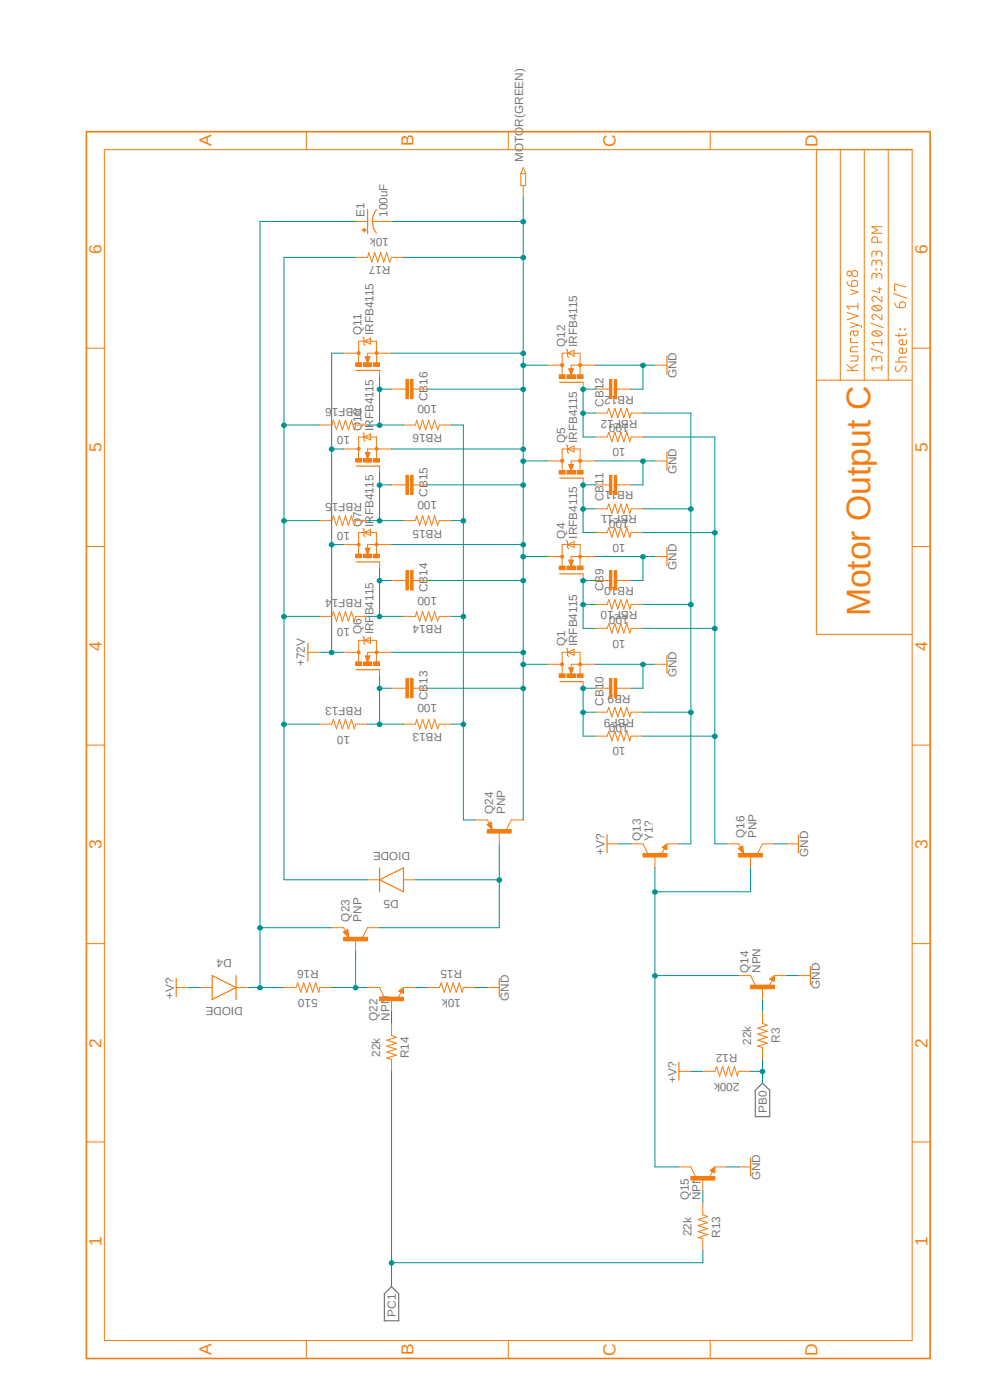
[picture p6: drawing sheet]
<svg xmlns="http://www.w3.org/2000/svg" width="210mm" height="297mm" viewBox="0 0 210 297" stroke-linecap="round" stroke-linejoin="round" font-family="sans-serif">
<path d="M18 13.5l179.9 275.3M197.9 13.5l-179.9 275.3" fill="none" stroke="#fff" stroke-width=".21"/>
<path d="M161.8 229.8l1.5 1.5v5.6h-3.1v-5.6zM81.5 274.5l1.6-1.5 1.5 1.5v5.7h-3.1z" fill="none" stroke="#757575" stroke-width=".25"/>
<path d="M118.7 144.6h5" fill="none" stroke="#f57c10" stroke-width=".25"/>
<path d="M120.1 137.5l.3 .3v1.2l.2 .3M120.4 138.4l1.4-.6v1.2zM118.6 140.9h.7M119.3 143v-4.6h3.8v4.6M120.6 141.7h1.1l-.5 1.3zM123.7 144.6v1.4M123.7 140.9h-2.5v.9" fill="none" stroke="#f57c10" stroke-width=".21"/>
<path d="M120.9 141.8l.3 .9 .2-.9h-.2v.3" fill="none" stroke="#f57c10" stroke-width=".34"/>
<path d="M122.8 140.7l.3-.1 .2 .1 .1 .2-.1 .3h-.5z" fill-rule="evenodd" fill="#f57c10"/>
<path d="M122.8 140.7l.3-.1 .2 .1 .1 .2-.1 .3h-.5z" fill="none" stroke="#f57c10" stroke-width=".21"/>
<path d="M119 140.7l.3-.1 .2 .1 .1 .2-.1 .3h-.5z" fill-rule="evenodd" fill="#f57c10"/>
<path d="M119 140.7l.3-.1 .2 .1 .1 .2-.1 .3h-.5z" fill="none" stroke="#f57c10" stroke-width=".21"/>
<path d="M122.4 143h1.3v.7h-1.3z" fill-rule="evenodd" fill="#f57c10"/>
<path d="M122.4 143h1.3v.7h-1.3z" fill="none" stroke="#f57c10" stroke-width=".21"/>
<path d="M118.6 143h1.3v.7h-1.3z" fill-rule="evenodd" fill="#f57c10"/>
<path d="M118.6 143h1.3v.7h-1.3z" fill="none" stroke="#f57c10" stroke-width=".21"/>
<path d="M120.3 143h1.7v.7h-1.7z" fill-rule="evenodd" fill="#f57c10"/>
<path d="M118.6 118.1h.7M120.1 114.6l.3 .3v1.3l.2 .2M120.4 115.5l1.4-.6v1.3zM120.6 118.8h1.1l-.5 1.3zM123.7 118.1h-2.5v.9M119.3 120.1v-4.6h3.8v4.6M123.7 121.8v1.3M116.1 140.9h2.5M120.3 143h1.7v.7h-1.7zM123.7 140.9h2.5M138.9 140.9h2.6" fill="none" stroke="#f57c10" stroke-width=".21"/>
<path d="M118.7 121.8h5M141.5 139v3.8" fill="none" stroke="#f57c10" stroke-width=".25"/>
<path d="M120.9 119l.3 .8 .2-.8h-.2v.2" fill="none" stroke="#f57c10" stroke-width=".34"/>
<path d="M122.8 117.9h.5l.1 .2-.1 .2h-.5z" fill-rule="evenodd" fill="#f57c10"/>
<path d="M122.8 117.9h.5l.1 .2-.1 .2h-.5z" fill="none" stroke="#f57c10" stroke-width=".21"/>
<path d="M119 117.9h.5l.1 .2-.1 .2h-.5z" fill-rule="evenodd" fill="#f57c10"/>
<path d="M119 117.9h.5l.1 .2-.1 .2h-.5z" fill="none" stroke="#f57c10" stroke-width=".21"/>
<path d="M122.4 120.1h1.3v.8h-1.3z" fill-rule="evenodd" fill="#f57c10"/>
<path d="M122.4 120.1h1.3v.8h-1.3z" fill="none" stroke="#f57c10" stroke-width=".21"/>
<path d="M118.6 120.1h1.3v.8h-1.3z" fill-rule="evenodd" fill="#f57c10"/>
<path d="M118.6 120.1h1.3v.8h-1.3z" fill="none" stroke="#f57c10" stroke-width=".21"/>
<path d="M120.3 120.1h1.7v.8h-1.7z" fill-rule="evenodd" fill="#f57c10"/>
<path d="M118.6 97.8h.7M119.3 99.8v-4.6h3.8v4.6M120.1 94.4l.3 .2v1.3l.2 .2M120.4 95.2l1.4-.6v1.3zM120.6 98.6h1.1l-.5 1.2zM123.7 97.8h-2.5v.9M116.1 118.1h2.5M123.7 118.1h2.5M123.7 101.4v1.5M120.3 120.1h1.7v.8h-1.7z" fill="none" stroke="#f57c10" stroke-width=".21"/>
<path d="M118.7 101.4h5" fill="none" stroke="#f57c10" stroke-width=".25"/>
<path d="M120.9 98.7l.3 .9 .2-.9h-.2v.2" fill="none" stroke="#f57c10" stroke-width=".34"/>
<path d="M122.8 97.5h.5l.1 .3-.1 .2h-.5z" fill-rule="evenodd" fill="#f57c10"/>
<path d="M122.8 97.5h.5l.1 .3-.1 .2h-.5z" fill="none" stroke="#f57c10" stroke-width=".21"/>
<path d="M119 97.5h.5l.1 .3-.1 .2h-.5z" fill-rule="evenodd" fill="#f57c10"/>
<path d="M119 97.5h.5l.1 .3-.1 .2h-.5z" fill="none" stroke="#f57c10" stroke-width=".21"/>
<path d="M122.4 99.8h1.3v.8h-1.3z" fill-rule="evenodd" fill="#f57c10"/>
<path d="M122.4 99.8h1.3v.8h-1.3z" fill="none" stroke="#f57c10" stroke-width=".21"/>
<path d="M118.6 99.8h1.3v.8h-1.3z" fill-rule="evenodd" fill="#f57c10"/>
<path d="M118.6 99.8h1.3v.8h-1.3z" fill="none" stroke="#f57c10" stroke-width=".21"/>
<path d="M120.3 99.8h1.7v.8h-1.7z" fill-rule="evenodd" fill="#f57c10"/>
<path d="M116.1 97.8h2.5M120.3 99.8h1.7v.8h-1.7zM123.7 97.8h2.5M75.4 138.4h.7M77 135l.2 .2v1.3l.3 .2M77.2 135.8l1.4-.6v1.3zM77.5 139.1h1l-.5 1.3zM80.5 138.4h-2.5v.9M76.1 140.4v-4.6h3.8v4.6M80.5 142.1v1.4" fill="none" stroke="#f57c10" stroke-width=".21"/>
<path d="M75.6 142.1h4.9" fill="none" stroke="#f57c10" stroke-width=".25"/>
<path d="M77.7 139.3l.3 .9 .2-.9h-.2v.2" fill="none" stroke="#f57c10" stroke-width=".34"/>
<path d="M79.7 138.2l.2-.2 .2 .2v.4h-.4z" fill-rule="evenodd" fill="#f57c10"/>
<path d="M79.7 138.2l.2-.2 .2 .2v.4h-.4z" fill="none" stroke="#f57c10" stroke-width=".21"/>
<path d="M75.9 138.2l.2-.2 .2 .2v.4h-.4z" fill-rule="evenodd" fill="#f57c10"/>
<path d="M75.9 138.2l.2-.2 .2 .2v.4h-.4z" fill="none" stroke="#f57c10" stroke-width=".21"/>
<path d="M79.2 140.4h1.3v.8h-1.3z" fill-rule="evenodd" fill="#f57c10"/>
<path d="M79.2 140.4h1.3v.8h-1.3z" fill="none" stroke="#f57c10" stroke-width=".21"/>
<path d="M75.4 140.4h1.3v.8h-1.3z" fill-rule="evenodd" fill="#f57c10"/>
<path d="M75.4 140.4h1.3v.8h-1.3z" fill="none" stroke="#f57c10" stroke-width=".21"/>
<path d="M77.1 140.4h1.8v.8h-1.8z" fill-rule="evenodd" fill="#f57c10"/>
<path d="M75.4 115.5h.7M76.1 117.6v-4.6h3.8v4.6M77 112.1l.2 .3v1.2l.3 .3M77.2 113l1.4-.6v1.2zM77.5 116.3h1l-.5 1.3zM80.5 119.2v1.4M80.5 115.5h-2.5v.9M72.9 138.4h2.5M80.5 138.4h2.6M77.1 140.4h1.8v.8h-1.8z" fill="none" stroke="#f57c10" stroke-width=".21"/>
<path d="M75.6 119.2h4.9" fill="none" stroke="#f57c10" stroke-width=".25"/>
<path d="M77.7 116.4l.3 .9 .2-.9h-.2v.3" fill="none" stroke="#f57c10" stroke-width=".34"/>
<path d="M79.7 115.3h.4v.5h-.4z" fill-rule="evenodd" fill="#f57c10"/>
<path d="M79.7 115.3h.4v.5h-.4z" fill="none" stroke="#f57c10" stroke-width=".21"/>
<path d="M75.9 115.3h.4v.5h-.4z" fill-rule="evenodd" fill="#f57c10"/>
<path d="M75.9 115.3h.4v.5h-.4z" fill="none" stroke="#f57c10" stroke-width=".21"/>
<path d="M79.2 117.6h1.3v.7h-1.3z" fill-rule="evenodd" fill="#f57c10"/>
<path d="M79.2 117.6h1.3v.7h-1.3z" fill="none" stroke="#f57c10" stroke-width=".21"/>
<path d="M75.4 117.6h1.3v.7h-1.3z" fill-rule="evenodd" fill="#f57c10"/>
<path d="M75.4 117.6h1.3v.7h-1.3z" fill="none" stroke="#f57c10" stroke-width=".21"/>
<path d="M77.1 117.6h1.8v.7h-1.8z" fill-rule="evenodd" fill="#f57c10"/>
<path d="M75.4 95.2h.7M76.1 97.2v-4.5h3.8v4.6M77 91.8l.2 .3v1.2l.3 .3M77.2 92.7l1.4-.6v1.2zM77.5 96h1l-.5 1.3zM80.5 98.9v1.4M80.5 95.2h-2.5v.9M72.9 115.5h2.5M77.1 117.6h1.8v.7h-1.8zM80.5 115.5h2.6" fill="none" stroke="#f57c10" stroke-width=".21"/>
<path d="M75.6 98.9h4.9" fill="none" stroke="#f57c10" stroke-width=".25"/>
<path d="M77.7 96.1l.3 .9 .2-.9h-.2v.3" fill="none" stroke="#f57c10" stroke-width=".34"/>
<path d="M79.7 95h.4v.5h-.4z" fill-rule="evenodd" fill="#f57c10"/>
<path d="M79.7 95h.4v.5h-.4z" fill="none" stroke="#f57c10" stroke-width=".21"/>
<path d="M75.9 95h.4v.5h-.4z" fill-rule="evenodd" fill="#f57c10"/>
<path d="M75.9 95h.4v.5h-.4z" fill="none" stroke="#f57c10" stroke-width=".21"/>
<path d="M79.2 97.3h1.3v.7h-1.3z" fill-rule="evenodd" fill="#f57c10"/>
<path d="M79.2 97.3h1.3v.7h-1.3z" fill="none" stroke="#f57c10" stroke-width=".21"/>
<path d="M75.4 97.3h1.3v.7h-1.3z" fill-rule="evenodd" fill="#f57c10"/>
<path d="M75.4 97.3h1.3v.7h-1.3z" fill="none" stroke="#f57c10" stroke-width=".21"/>
<path d="M77.1 97.3h1.8v.7h-1.8z" fill-rule="evenodd" fill="#f57c10"/>
<path d="M75.4 74.9h.7M76.1 76.9v-4.5h3.8v4.6M77 71.5l.2 .3v1.2l.3 .3M77.2 72.4l1.4-.6v1.2zM77.5 75.7h1l-.5 1.3zM80.5 78.6v1.4M80.5 74.9h-2.5v.9M72.9 95.2h2.5M77.1 97.3h1.8v.7h-1.8zM80.5 95.2h2.6M65.3 138.4h2.6" fill="none" stroke="#f57c10" stroke-width=".21"/>
<path d="M75.6 78.6h4.9M65.3 136.5v3.8" fill="none" stroke="#f57c10" stroke-width=".25"/>
<path d="M77.7 75.8l.3 .9 .2-.9h-.2v.3" fill="none" stroke="#f57c10" stroke-width=".34"/>
<path d="M79.7 74.7h.4v.4l-.2 .2-.2-.2z" fill-rule="evenodd" fill="#f57c10"/>
<path d="M79.7 74.7h.4v.4l-.2 .2-.2-.2z" fill="none" stroke="#f57c10" stroke-width=".21"/>
<path d="M75.9 74.7h.4v.4l-.2 .2-.2-.2z" fill-rule="evenodd" fill="#f57c10"/>
<path d="M75.9 74.7h.4v.4l-.2 .2-.2-.2z" fill="none" stroke="#f57c10" stroke-width=".21"/>
<path d="M79.2 77h1.3v.7h-1.3z" fill-rule="evenodd" fill="#f57c10"/>
<path d="M79.2 77h1.3v.7h-1.3z" fill="none" stroke="#f57c10" stroke-width=".21"/>
<path d="M75.4 77h1.3v.7h-1.3z" fill-rule="evenodd" fill="#f57c10"/>
<path d="M75.4 77h1.3v.7h-1.3z" fill="none" stroke="#f57c10" stroke-width=".21"/>
<path d="M77.1 77h1.8v.7h-1.8z" fill-rule="evenodd" fill="#f57c10"/>
<path d="M72.9 74.9h2.5M77.1 77h1.8v.7h-1.8zM80.5 74.9h2.6M118.6 77.5h.7M119.3 79.5v-4.6h3.8v4.6M120.1 74l.3 .3v1.3l.2 .2M120.4 74.9l1.4-.6v1.3zM120.6 78.2h1.1l-.5 1.3zM123.7 77.5h-2.5v.9M123.7 81.1v1.4" fill="none" stroke="#f57c10" stroke-width=".21"/>
<path d="M118.7 81.1h5" fill="none" stroke="#f57c10" stroke-width=".25"/>
<path d="M120.9 78.4l.3 .8 .2-.8h-.2v.2" fill="none" stroke="#f57c10" stroke-width=".34"/>
<path d="M122.8 77.2h.5l.1 .3-.1 .2-.2 .1-.3-.1z" fill-rule="evenodd" fill="#f57c10"/>
<path d="M122.8 77.2h.5l.1 .3-.1 .2-.2 .1-.3-.1z" fill="none" stroke="#f57c10" stroke-width=".21"/>
<path d="M119 77.2h.5l.1 .3-.1 .2-.2 .1-.3-.1z" fill-rule="evenodd" fill="#f57c10"/>
<path d="M119 77.2h.5l.1 .3-.1 .2-.2 .1-.3-.1z" fill="none" stroke="#f57c10" stroke-width=".21"/>
<path d="M122.4 79.5h1.3v.8h-1.3z" fill-rule="evenodd" fill="#f57c10"/>
<path d="M122.4 79.5h1.3v.8h-1.3z" fill="none" stroke="#f57c10" stroke-width=".21"/>
<path d="M118.6 79.5h1.3v.8h-1.3z" fill-rule="evenodd" fill="#f57c10"/>
<path d="M118.6 79.5h1.3v.8h-1.3z" fill="none" stroke="#f57c10" stroke-width=".21"/>
<path d="M120.3 79.5h1.7v.8h-1.7z" fill-rule="evenodd" fill="#f57c10"/>
<path d="M110.5 36.8v2.6h1v-2.6M110.5 36.8h1M110.5 36.8l.5-1.2 .5 1.2M111 39.4v2.5M116.1 77.5h2.5M120.3 79.5h1.7v.8h-1.7zM123.7 77.5h2.5M136.4 179l1 2.1M140.5 179.8l1-.8v1.3zM141 180l-.7 1.3" fill="none" stroke="#f57c10" stroke-width=".21"/>
<path d="M141 179.8l.2-.1v.3l-.5-.2 .7-.5v.7" fill="none" stroke="#f57c10" stroke-width=".25"/>
<path d="M136.4 181.1h5.1v.7h-5.1z" fill-rule="evenodd" fill="#f57c10"/>
<path d="M126.2 87.6h2.6l.4-1 .6 2 .6-2 .7 2 .6-2 .6 2 .7-2 .6 2 .3-1h2.5M126.2 107.9h2.6l.4-1 .6 2.1 .6-2.1 .7 2.1 .6-2.1 .6 2.1 .7-2.1 .6 2.1 .3-1.1h2.5M126.2 128.2h2.6l.4-1 .6 2 .6-2 .7 2 .6-2 .6 2 .7-2 .6 2 .3-1h2.5M126.2 151.1h2.6l.4-1 .6 2 .6-2 .7 2 .6-2 .6 2 .7-2 .6 2 .3-1h2.5M128.8 179h2.5M133.9 179h2.5M141.5 179h2.5M136.4 181.1h5.1v.7h-5.1zM138.9 181.6v2.5" fill="none" stroke="#f57c10" stroke-width=".21"/>
<path d="M128.8 177.1v3.8" fill="none" stroke="#f57c10" stroke-width=".25"/>
<path d="M129.3 121.1h.5v4.1h-.5z" fill-rule="evenodd" fill="#f57c10"/>
<path d="M129.3 121.1h.5v4.1h-.5z" fill="none" stroke="#f57c10" stroke-width=".21"/>
<path d="M130.3 121.1h.5v4.1h-.5z" fill-rule="evenodd" fill="#f57c10"/>
<path d="M126.2 123.1h3.1M130.3 121.1h.5v4.1h-.5zM130.8 123.1h3.1" fill="none" stroke="#f57c10" stroke-width=".21"/>
<path d="M129.3 144h.5v4h-.5z" fill-rule="evenodd" fill="#f57c10"/>
<path d="M129.3 144h.5v4h-.5z" fill="none" stroke="#f57c10" stroke-width=".21"/>
<path d="M130.3 144h.5v4h-.5z" fill-rule="evenodd" fill="#f57c10"/>
<path d="M126.2 146h3.1M130.3 144h.5v4h-.5zM130.8 146h3.1" fill="none" stroke="#f57c10" stroke-width=".21"/>
<path d="M129.3 100.8h.5v4.1h-.5z" fill-rule="evenodd" fill="#f57c10"/>
<path d="M129.3 100.8h.5v4.1h-.5z" fill="none" stroke="#f57c10" stroke-width=".21"/>
<path d="M130.3 100.8h.5v4.1h-.5z" fill-rule="evenodd" fill="#f57c10"/>
<path d="M126.2 102.9h3.1M130.3 100.8h.5v4.1h-.5zM130.8 102.9h3.1" fill="none" stroke="#f57c10" stroke-width=".21"/>
<path d="M129.3 80.5h.5v4.1h-.5z" fill-rule="evenodd" fill="#f57c10"/>
<path d="M129.3 80.5h.5v4.1h-.5z" fill="none" stroke="#f57c10" stroke-width=".21"/>
<path d="M130.3 80.5h.5v4.1h-.5z" fill-rule="evenodd" fill="#f57c10"/>
<path d="M138.9 77.5h2.6M126.2 82.5h3.1M130.3 80.5h.5v4.1h-.5zM130.8 82.5h3.1M138.9 97.8h2.6M138.9 118.1h2.6M159.2 207l1 2M163.3 207.7l1-.7v1.2zM163.8 207.9l-.6 1.3" fill="none" stroke="#f57c10" stroke-width=".21"/>
<path d="M141.5 75.6v3.8M141.5 95.9v3.8M141.5 116.2v3.8M163.8 207.7l.2-.1v.4l-.5-.3 .7-.5v.8" fill="none" stroke="#f57c10" stroke-width=".25"/>
<path d="M159.2 209h5.1v.8h-5.1z" fill-rule="evenodd" fill="#f57c10"/>
<path d="M156.7 207h2.5M159.2 209h5.1v.8h-5.1zM161.8 209.5v2.5M161.8 214.6v2.5l1 .4-2.1 .6 2.1 .7-2.1 .6 2.1 .6-2.1 .7 2.1 .6-2.1 .7 1.1 .2v2.5M164.3 207h2.5M169.4 207h2.5M144 227.3h2.6M149.1 227.3h2.5l.4-1 .7 2 .6-2 .6 2 .6-2 .7 2 .6-2 .6 2 .3-1h2.5M146.6 247.6l1 2M150.6 248.3l1-.7v1.2zM151.1 248.6l-.6 1.2" fill="none" stroke="#f57c10" stroke-width=".21"/>
<path d="M171.9 205.1v3.8M144 225.4v3.8M151.1 248.3l.3-.1v.4l-.5-.3 .6-.5v.8" fill="none" stroke="#f57c10" stroke-width=".25"/>
<path d="M146.6 249.6h5v.8h-5z" fill-rule="evenodd" fill="#f57c10"/>
<path d="M156.7 179l.4 .7M161.8 179l-1.1 2.1M156.6 180l1-.5 .2 1.6zM144 247.6h2.6M146.6 249.6h5v.8h-5zM149.1 250.1v2.5M151.6 247.6h2.6M156.7 247.6h2.5" fill="none" stroke="#f57c10" stroke-width=".21"/>
<path d="M157.4 179.7l-.6 .3 .8 .8-.2-1-.3 .2 .2 .4v-.4M159.2 245.7v3.8" fill="none" stroke="#f57c10" stroke-width=".25"/>
<path d="M156.7 181.1h5.1v.7h-5.1z" fill-rule="evenodd" fill="#f57c10"/>
<g fill="none" stroke="#f57c10" stroke-width=".21">
<path d="M126.2 92.7h2.6l.4-1 .6 2 .6-2 .7 2 .6-2 .6 2 .7-2 .6 2 .3-1h2.5M126.2 113h2.6l.4-1 .6 2 .6-2 .7 2 .6-2 .6 2 .7-2 .6 2 .3-1h2.5M126.2 133.3h2.6l.4-1 .6 2 .6-2 .7 2 .6-2 .6 2 .7-2 .6 2 .3-1h2.5M126.2 156.2h2.6l.4-1 .6 2 .6-2 .7 2 .6-2 .6 2 .7-2 .6 2 .3-1h2.5M154.2 179h2.5M161.8 179h2.5M166.8 179h2.6M156.7 181.1h5.1v.7h-5.1zM159.2 181.6v2.5M80.5 209.5l1 2M84.6 210.3l1-.8v1.3zM85.1 210.5l-.6 1.2"/>
<path d="M149.1 255.2v2.5l1 .4-2 .6 2 .7-2 .6 2 .6-2 .7 2 .6-2 .7 1 .2v2.5"/>
</g>
<path d="M169.4 177.1v3.8M85.1 210.3l.2-.2v.4l-.5-.2 .7-.5v.7" fill="none" stroke="#f57c10" stroke-width=".25"/>
<path d="M80.5 211.5h5.1v.8h-5.1z" fill-rule="evenodd" fill="#f57c10"/>
<g fill="none" stroke="#f57c10" stroke-width=".21">
<path d="M79 47h1.5M67.9 90.2h2.5l.3-1 .7 2 .6-2 .6 2 .7-2 .6 2 .6-2 .7 2 .2-1h2.6M85.6 90.2h2.5l.3-1 .6 2 .7-2 .6 2 .6-2 .7 2 .6-2 .6 2 .4-1h2.6M67.9 110.4h2.5l.3-1 .7 2.1 .6-2.1 .6 2.1 .7-2.1 .6 2.1 .6-2.1 .7 2.1 .2-1.1h2.6M85.6 110.4h2.5l.3-1 .6 2.1 .7-2.1 .6 2.1 .6-2.1 .7 2.1 .6-2.1 .6 2.1 .4-1.1h2.6M67.9 130.8h2.5l.3-1 .7 2 .6-2 .6 2 .7-2 .6 2 .6-2 .7 2 .2-1h2.6M85.6 130.8h2.5l.3-1 .6 2 .7-2 .6 2 .6-2 .7 2 .6-2 .6 2 .4-1h2.6M67.9 153.6h2.5l.3-1 .7 2 .6-2 .6 2 .7-2 .6 2 .6-2 .7 2 .2-1h2.6M85.6 153.6h2.5l.3-1 .6 2 .7-2 .6 2 .6-2 .7 2 .6-2 .6 2 .4-1h2.6M37.4 209.5h2.5M42.5 209.5h2.5M50.1 209.5h2.5"/>
<path d="M60.2 209.5h2.6l.4-1 .6 2 .6-2 .7 2 .6-2 .6 2 .7-2 .6 2 .3-1h2.5M78 209.5h2.5M80.5 211.5h5.1v.8h-5.1zM83.1 212v2.6M83.1 217.1v2.6l1 .3-2.1 .7 2.1 .6-2.1 .7 2.1 .6-2.1 .6 2.1 .7-2.1 .6 1.1 .2v2.6M85.6 209.5h2.5M90.7 209.5h2.5l.4-1 .6 2 .7-2 .6 2 .6-2 .7 2 .6-2 .6 2 .3-1h2.5M103.4 209.5h2.5"/>
</g>
<path d="M78 44.4v5.1M79.8 44.5a4 4 0 0 0 0 4.9M37.4 207.6v3.8M45 207l5.1 2.5-5.1 2.5zM50.1 207v5M105.9 207.6v3.8" fill="none" stroke="#f57c10" stroke-width=".25"/>
<path d="M77.2 48.4l.1 .8z" fill-rule="evenodd" fill="#f57c10"/>
<path d="M77.2 48.4l.1 .8z" fill="none" stroke="#f57c10" stroke-width=".21"/>
<path d="M76.8 48.8l.9 .1z" fill-rule="evenodd" fill="#f57c10"/>
<path d="M75.4 47h2.6M76.8 48.8l.9 .1zM80.5 47h2.6" fill="none" stroke="#f57c10" stroke-width=".21"/>
<path d="M87.1 144h.5v4h-.5z" fill-rule="evenodd" fill="#f57c10"/>
<path d="M87.1 144h.5v4h-.5z" fill="none" stroke="#f57c10" stroke-width=".21"/>
<path d="M86.1 144h.5v4h-.5z" fill-rule="evenodd" fill="#f57c10"/>
<path d="M83.1 146h3M86.1 144h.5v4h-.5zM87.6 146h3.1" fill="none" stroke="#f57c10" stroke-width=".21"/>
<path d="M87.1 121.1h.5v4.1h-.5z" fill-rule="evenodd" fill="#f57c10"/>
<path d="M87.1 121.1h.5v4.1h-.5z" fill="none" stroke="#f57c10" stroke-width=".21"/>
<path d="M86.1 121.1h.5v4.1h-.5z" fill-rule="evenodd" fill="#f57c10"/>
<path d="M83.1 123.1h3M86.1 121.1h.5v4.1h-.5zM87.6 123.1h3.1" fill="none" stroke="#f57c10" stroke-width=".21"/>
<path d="M87.1 100.8h.5v4.1h-.5z" fill-rule="evenodd" fill="#f57c10"/>
<path d="M87.1 100.8h.5v4.1h-.5z" fill="none" stroke="#f57c10" stroke-width=".21"/>
<path d="M86.1 100.8h.5v4.1h-.5z" fill-rule="evenodd" fill="#f57c10"/>
<path d="M83.1 102.9h3M86.1 100.8h.5v4.1h-.5zM87.6 102.9h3.1" fill="none" stroke="#f57c10" stroke-width=".21"/>
<path d="M87.1 80.5h.5v4.1h-.5z" fill-rule="evenodd" fill="#f57c10"/>
<path d="M87.1 80.5h.5v4.1h-.5z" fill="none" stroke="#f57c10" stroke-width=".21"/>
<path d="M86.1 80.5h.5v4.1h-.5z" fill-rule="evenodd" fill="#f57c10"/>
<path d="M83.1 82.5h3M86.1 80.5h.5v4.1h-.5zM87.6 82.5h3.1M72.9 197.7l.9-.5 .2 1.6zM72.9 196.8l.4 .7M78 186.6h2.5M78 196.8l-1 2M85.6 186.6h2.5" fill="none" stroke="#f57c10" stroke-width=".21"/>
<path d="M73.7 197.4l-.7 .4 .8 .8-.1-1-.4 .2 .2 .4v-.4M80.5 186.6l5.1-2.5v5.1zM80.5 184.1v5.1" fill="none" stroke="#f57c10" stroke-width=".25"/>
<path d="M72.9 198.8h5.1v.8h-5.1z" fill-rule="evenodd" fill="#f57c10"/>
<path d="M103.3 174.9l.9-.5 .2 1.6zM103.4 173.9l.4 .8M108.5 173.9l-1.1 2.1M70.4 196.8h2.5M72.9 198.8h5.1v.8h-5.1zM75.4 199.3v2.6M78 196.8h2.5" fill="none" stroke="#f57c10" stroke-width=".21"/>
<path d="M104.1 174.6l-.6 .4 .8 .7-.2-1-.3 .3 .2 .3v-.3" fill="none" stroke="#f57c10" stroke-width=".25"/>
<path d="M103.4 176h5.1v.7h-5.1z" fill-rule="evenodd" fill="#f57c10"/>
<g fill="none" stroke="#f57c10" stroke-width=".21">
<path d="M22.1 31.7h171.4v252.7h-171.4zM65 27.9v3.8M107.8 27.9v3.8M150.7 27.9v3.8M173.2 31.7v102.9h20.3M178.3 31.7v48.9M183.3 31.7v48.9M188.4 31.7v48.9M75.4 54.6h2.6l.2-1 .7 2 .6-2 .6 2 .7-2 .6 2 .6-2 .7 2 .4-1h2.5M179.7 59.7a1.01 1.01 0 0 0 1 1M180.8 59.6a.66 .66 0 0 1 1.1 .2 .66 .66 0 0 1-.6 .9h-.6v-.7zM185.8 57.1l.2 .1z"/>
<path d="M185.9 58.6a.59 .59 0 0 1 .6-.6 .59 .59 0 0 1 .6 .6v.6M185.9 55.8a.59 .59 0 0 1 .6-.6 .59 .59 0 0 1 .6 .6v.5M185.9 53.8a.59 .59 0 0 1 .6-.6 .59 .59 0 0 1 .6 .6v.6M185.9 58.9v-.4a.47 .47 0 0 0-.5-.5 .47 .47 0 0 0-.4 .5v.7M185.9 56.1v-.5a.47 .47 0 0 0-.5-.4 .47 .47 0 0 0-.4 .4v.7M185.9 54.2v-.5a.47 .47 0 0 0-.5-.4 .47 .47 0 0 0-.4 .4v.7M186.1 51.4v-.6a.59 .59 0 0 0-.6-.6 .59 .59 0 0 0-.5 .6v.6h2.1M186.8 57.1l.1 .1zM187.1 48.1h-2.1l1.1 .7-1.1 .7h2.1M18.3 73.9h3.8M179.7 78.6h2.3M179.7 77.3l1.4 1.3"/>
<path d="M179.7 66.3l2.3 .8-2.3 .8M180.4 75.5h1.6l-.1 .9-.1 .1-1.4 .1M180.4 68.4l2.4 .8v.3M180.4 61.5l1.6 .5-1.6 .5M180.7 71.9h-.3v.7h1.6M181.1 70.2v.6a.47 .47 0 0 0 .4 .5 .47 .47 0 0 0 .5-.5v-.6h-1.2l-.3 .2-.1 .8M182 73.6h-1.2l-.4 .4v.6h1.6M182 77.3l-1.4 .8M182 64.3v1.3M182 69l-1.6 .5M182 65h-2.3l.5 .6M184.7 74l2.6 .9"/>
<path d="M184.7 68.5l2.6 1M185.1 70.4a1.36 1.36 0 0 1 2 .3l-.1 .2a1.32 1.32 0 0 1-2-.2zM185.1 65.1a1.28 1.28 0 0 1 2 .3l-.1 .1a1.32 1.32 0 0 1-2-.1zM185.4 70.3l1.2 .9M185.4 64.9l1.2 .9M185.9 76.1a.59 .59 0 0 1 .6-.5 .59 .59 0 0 1 .6 .5v.6M185.9 76.5v-.5a.47 .47 0 0 0-.5-.4 .47 .47 0 0 0-.4 .4v.7M186.1 61.3h1M186.6 61v1.1l-1.6-.5M187.1 66.7v1.2l-1.2-1a.55 .55 0 0 0-.8 0 .55 .55 0 0 0 .1 .8l.2 .2M187.1 62.9v1.2l-1.2-1.1a.58 .58 0 0 0-.9 .2 .58 .58 0 0 0 .4 .9M187.1 78.1h-2.1l.4 .6"/>
<path d="M187.1 72.1v1.2M187.1 77.5v1.2M187.1 72.7h-2.1l.4 .6M189.5 62.3l2.9 1M189.8 64.3a1.09 1.09 0 0 0 1 1M189.9 76.8h2.4M190.1 77.7a.65 .65 0 0 0 .1 1.1h.3a1.75 1.75 0 0 0 1-1.2 .66 .66 0 0 1 .8 .4 .66 .66 0 0 1-.4 .9M190.7 70.7v.8M190.9 69.8l.2 .1zM191 64.1a.65 .65 0 0 1 1 .3 .65 .65 0 0 1-.5 .9h-.7v-.8zM191.9 69.8l.2 .1zM192.2 60.9l-2.4-.7v1.4h.3"/>
<path d="M192.3 75.8h-1.4l-.2 .4v.6M192.3 73.9v.6l-.2 .4a1.17 1.17 0 0 1-1.3-.2 .56 .56 0 0 1 .1-.6 .56 .56 0 0 1 .6-.2v1M192.3 72.1v.6l-.2 .4h-.9a.54 .54 0 0 1-.5-.7 .54 .54 0 0 1 .8-.3v1M192.3 70.7l-.2 .5h-2.2M193.5 73.9h3.8M173.2 80.6h20.3M18.3 116h3.8M193.5 116h3.8M18.3 158.1h3.8M193.5 158.1h3.8M100.8 173.9h2.6M103.4 176h5.1v.7h-5.1z"/>
<path d="M105.9 176.5v2.5M108.5 173.9h2.5M18.3 200.2h3.8M193.5 200.2h3.8M18.3 242.3h3.8M193.5 242.3h3.8M65 284.4v3.8M107.8 284.4v3.8M150.7 284.4v3.8"/>
<circle cx="180.2" cy="58" r=".51"/>
<circle cx="181.3" cy="58" r=".64"/>
</g>
<path d="M18.3 27.9h179v260.3h-179z" fill="none" stroke="#f57c10" stroke-width=".34"/>
<path d="M126.2 146h-2.5v5.1" fill="none" stroke="#009292" stroke-width=".21"/>
<circle cx="123.7" cy="146.1" r=".49" fill="#009292"/>
<g fill="none" stroke="#009292" stroke-width=".21">
<path d="M126.2 151.1h-2.5v5.1h2.5"/>
<circle cx="123.7" cy="146.1" r=".49"/>
</g>
<circle cx="123.7" cy="151.1" r=".49" fill="#009292"/>
<g fill="none" stroke="#009292" stroke-width=".21">
<path d="M126.2 123.1h-2.5v5.1h2.5"/>
<circle cx="123.7" cy="151.1" r=".49"/>
</g>
<circle cx="123.7" cy="123.2" r=".49" fill="#009292"/>
<g fill="none" stroke="#009292" stroke-width=".21">
<path d="M123.7 128.2v5.1h2.5"/>
<circle cx="123.7" cy="123.2" r=".49"/>
</g>
<circle cx="123.7" cy="128.3" r=".49" fill="#009292"/>
<g fill="none" stroke="#009292" stroke-width=".21">
<path d="M126.2 102.9h-2.5v5h2.5"/>
<circle cx="123.7" cy="128.3" r=".49"/>
</g>
<circle cx="123.7" cy="102.9" r=".49" fill="#009292"/>
<g fill="none" stroke="#009292" stroke-width=".21">
<path d="M123.7 107.9v5.1h2.5"/>
<circle cx="123.7" cy="102.9" r=".49"/>
</g>
<circle cx="123.7" cy="108" r=".49" fill="#009292"/>
<g fill="none" stroke="#009292" stroke-width=".21">
<path d="M126.2 82.5h-2.5v5.1h2.5"/>
<circle cx="123.7" cy="108" r=".49"/>
</g>
<circle cx="123.7" cy="82.6" r=".49" fill="#009292"/>
<g fill="none" stroke="#009292" stroke-width=".21">
<path d="M123.7 87.6v5.1h2.5"/>
<circle cx="123.7" cy="82.6" r=".49"/>
</g>
<circle cx="123.7" cy="87.7" r=".49" fill="#009292"/>
<g fill="none" stroke="#009292" stroke-width=".21">
<path d="M136.4 87.6h10.2v91.4h-2.6M136.4 107.9h10.2M136.4 128.2h10.2M136.4 151.1h10.2"/>
<circle cx="123.7" cy="87.7" r=".49"/>
</g>
<circle cx="146.6" cy="108" r=".49" fill="#009292"/>
<circle cx="146.6" cy="108" r=".49" fill="none" stroke="#009292" stroke-width=".21"/>
<circle cx="146.6" cy="128.3" r=".49" fill="#009292"/>
<circle cx="146.6" cy="128.3" r=".49" fill="none" stroke="#009292" stroke-width=".21"/>
<circle cx="146.6" cy="151.1" r=".49" fill="#009292"/>
<g fill="none" stroke="#009292" stroke-width=".21">
<path d="M136.4 92.7h15.2v86.3h2.6M136.4 113h15.2M136.4 133.3h15.2M136.4 156.2h15.2M161.8 212v2.6M149.1 252.6v2.6"/>
<circle cx="146.6" cy="151.1" r=".49"/>
</g>
<circle cx="151.7" cy="156.2" r=".49" fill="#009292"/>
<circle cx="151.7" cy="156.2" r=".49" fill="none" stroke="#009292" stroke-width=".21"/>
<circle cx="151.7" cy="133.4" r=".49" fill="#009292"/>
<circle cx="151.7" cy="133.4" r=".49" fill="none" stroke="#009292" stroke-width=".21"/>
<circle cx="151.7" cy="113" r=".49" fill="#009292"/>
<g fill="none" stroke="#009292" stroke-width=".21">
<path d="M75.4 47h-20.2v162.5M55.2 196.8h15.2M52.6 209.5h7.6M83.1 214.6v2.5M88.1 209.5h2.6"/>
<circle cx="151.7" cy="113" r=".49"/>
</g>
<circle cx="55.2" cy="196.9" r=".49" fill="#009292"/>
<circle cx="55.2" cy="196.9" r=".49" fill="none" stroke="#009292" stroke-width=".21"/>
<circle cx="55.2" cy="209.5" r=".49" fill="#009292"/>
<g fill="none" stroke="#009292" stroke-width=".21">
<path d="M70.4 209.5h7.6M75.4 201.9v7.6"/>
<circle cx="55.2" cy="209.5" r=".49"/>
</g>
<circle cx="75.5" cy="209.5" r=".49" fill="#009292"/>
<g fill="none" stroke="#009292" stroke-width=".21">
<path d="M78 130.8h7.6M80.5 120.6v10.2M80.5 123.1h2.6"/>
<circle cx="75.5" cy="209.5" r=".49"/>
</g>
<circle cx="80.5" cy="130.8" r=".49" fill="#009292"/>
<circle cx="80.5" cy="130.8" r=".49" fill="none" stroke="#009292" stroke-width=".21"/>
<circle cx="80.5" cy="123.2" r=".49" fill="#009292"/>
<g fill="none" stroke="#009292" stroke-width=".21">
<path d="M78 110.4h7.6M80.5 100.3v10.1M80.5 102.9h2.6"/>
<circle cx="80.5" cy="123.2" r=".49"/>
</g>
<circle cx="80.5" cy="102.9" r=".49" fill="#009292"/>
<circle cx="80.5" cy="102.9" r=".49" fill="none" stroke="#009292" stroke-width=".21"/>
<circle cx="80.5" cy="110.5" r=".49" fill="#009292"/>
<g fill="none" stroke="#009292" stroke-width=".21">
<path d="M78 90.2h7.6M80.5 80v10.2M80.5 82.5h2.6"/>
<circle cx="80.5" cy="110.5" r=".49"/>
</g>
<circle cx="80.5" cy="82.6" r=".49" fill="#009292"/>
<circle cx="80.5" cy="82.6" r=".49" fill="none" stroke="#009292" stroke-width=".21"/>
<circle cx="80.5" cy="90.2" r=".49" fill="#009292"/>
<g fill="none" stroke="#009292" stroke-width=".21">
<path d="M78 153.6h7.6M80.5 143.5v10.1M80.5 146h2.6"/>
<circle cx="80.5" cy="90.2" r=".49"/>
</g>
<circle cx="80.5" cy="146" r=".49" fill="#009292"/>
<circle cx="80.5" cy="146" r=".49" fill="none" stroke="#009292" stroke-width=".21"/>
<circle cx="80.5" cy="153.7" r=".49" fill="#009292"/>
<g fill="none" stroke="#009292" stroke-width=".21">
<path d="M67.9 90.2h-7.7v63.4h7.7M60.2 110.4h7.7M60.2 130.8h7.7"/>
<circle cx="80.5" cy="153.7" r=".49"/>
</g>
<circle cx="60.3" cy="110.5" r=".49" fill="#009292"/>
<circle cx="60.3" cy="110.5" r=".49" fill="none" stroke="#009292" stroke-width=".21"/>
<circle cx="60.3" cy="130.8" r=".49" fill="#009292"/>
<g fill="none" stroke="#009292" stroke-width=".21">
<path d="M60.2 153.6v33"/>
<circle cx="60.3" cy="130.8" r=".49"/>
</g>
<circle cx="60.3" cy="153.7" r=".49" fill="#009292"/>
<g fill="none" stroke="#009292" stroke-width=".21">
<path d="M75.4 54.6h-15.2v35.6M60.2 186.6h17.8"/>
<circle cx="60.3" cy="153.7" r=".49"/>
</g>
<circle cx="60.3" cy="90.2" r=".49" fill="#009292"/>
<g fill="none" stroke="#009292" stroke-width=".21">
<path d="M126.2 140.9h12.7M136.4 140.9v5.1h-2.5"/>
<circle cx="60.3" cy="90.2" r=".49"/>
</g>
<circle cx="136.4" cy="141" r=".49" fill="#009292"/>
<g fill="none" stroke="#009292" stroke-width=".21">
<path d="M126.2 118.1h12.7M136.4 118.1v5h-2.5"/>
<circle cx="136.4" cy="141" r=".49"/>
</g>
<circle cx="136.4" cy="118.1" r=".49" fill="#009292"/>
<g fill="none" stroke="#009292" stroke-width=".21">
<path d="M126.2 97.8h12.7M136.4 97.8v5.1h-2.5"/>
<circle cx="136.4" cy="118.1" r=".49"/>
</g>
<circle cx="136.4" cy="97.8" r=".49" fill="#009292"/>
<g fill="none" stroke="#009292" stroke-width=".21">
<path d="M126.2 77.5h12.7M136.4 77.5v5h-2.5"/>
<circle cx="136.4" cy="97.8" r=".49"/>
</g>
<circle cx="136.4" cy="77.5" r=".49" fill="#009292"/>
<g fill="none" stroke="#009292" stroke-width=".21">
<path d="M72.9 74.9h-2.5v63.5M70.4 95.2h2.5M70.4 115.5h2.5M67.9 138.4h5M164.3 179h2.5M100.8 209.5h2.6M166.8 207h2.6M154.2 247.6h2.5"/>
<circle cx="136.4" cy="77.5" r=".49"/>
</g>
<circle cx="70.4" cy="138.4" r=".49" fill="#009292"/>
<circle cx="70.4" cy="138.4" r=".49" fill="none" stroke="#009292" stroke-width=".21"/>
<circle cx="70.4" cy="115.6" r=".49" fill="#009292"/>
<circle cx="70.4" cy="115.6" r=".49" fill="none" stroke="#009292" stroke-width=".21"/>
<circle cx="70.4" cy="95.3" r=".49" fill="#009292"/>
<g fill="none" stroke="#009292" stroke-width=".21">
<path d="M131.3 179h2.6M138.9 184.1v63.5h5.1M159.2 184.1v5.1h-20.3M39.9 209.5h2.6M138.9 207h17.8M146.6 227.3h2.5"/>
<circle cx="70.4" cy="95.3" r=".49"/>
</g>
<circle cx="139" cy="189.2" r=".49" fill="#009292"/>
<circle cx="139" cy="189.2" r=".49" fill="none" stroke="#009292" stroke-width=".21"/>
<circle cx="139" cy="207" r=".49" fill="#009292"/>
<g fill="none" stroke="#009292" stroke-width=".21">
<path d="M111 41.9v132M83.1 74.9h27.9M111 77.5h5.1M83.1 95.2h27.9M90.7 82.5h20.3M111 97.8h5.1M83.1 115.5h27.9M90.7 102.9h20.3M111 118.1h5.1M83.1 138.4h27.9M90.7 123.1h20.3M90.7 146h20.3"/>
<path d="M111 140.9h5.1"/>
<circle cx="139" cy="207" r=".49"/>
</g>
<circle cx="111" cy="146" r=".49" fill="#009292"/>
<circle cx="111" cy="146" r=".49" fill="none" stroke="#009292" stroke-width=".21"/>
<circle cx="111" cy="141" r=".49" fill="#009292"/>
<circle cx="111" cy="141" r=".49" fill="none" stroke="#009292" stroke-width=".21"/>
<circle cx="111" cy="138.4" r=".49" fill="#009292"/>
<circle cx="111" cy="138.4" r=".49" fill="none" stroke="#009292" stroke-width=".21"/>
<circle cx="111" cy="123.2" r=".49" fill="#009292"/>
<circle cx="111" cy="123.2" r=".49" fill="none" stroke="#009292" stroke-width=".21"/>
<circle cx="111" cy="118.1" r=".49" fill="#009292"/>
<circle cx="111" cy="118.1" r=".49" fill="none" stroke="#009292" stroke-width=".21"/>
<circle cx="111" cy="115.6" r=".49" fill="#009292"/>
<circle cx="111" cy="115.6" r=".49" fill="none" stroke="#009292" stroke-width=".21"/>
<circle cx="111" cy="102.9" r=".49" fill="#009292"/>
<circle cx="111" cy="102.9" r=".49" fill="none" stroke="#009292" stroke-width=".21"/>
<circle cx="111" cy="97.8" r=".49" fill="#009292"/>
<circle cx="111" cy="97.8" r=".49" fill="none" stroke="#009292" stroke-width=".21"/>
<circle cx="111" cy="95.3" r=".49" fill="#009292"/>
<circle cx="111" cy="95.3" r=".49" fill="none" stroke="#009292" stroke-width=".21"/>
<circle cx="111" cy="82.6" r=".49" fill="#009292"/>
<circle cx="111" cy="82.6" r=".49" fill="none" stroke="#009292" stroke-width=".21"/>
<circle cx="111" cy="77.5" r=".49" fill="#009292"/>
<circle cx="111" cy="77.5" r=".49" fill="none" stroke="#009292" stroke-width=".21"/>
<circle cx="111" cy="75" r=".49" fill="#009292"/>
<g fill="none" stroke="#009292" stroke-width=".21">
<path d="M85.6 54.6h25.4"/>
<circle cx="111" cy="75" r=".49"/>
</g>
<circle cx="111" cy="54.7" r=".49" fill="#009292"/>
<g fill="none" stroke="#009292" stroke-width=".21">
<path d="M83.1 47h27.9"/>
<circle cx="111" cy="54.7" r=".49"/>
</g>
<circle cx="111" cy="47" r=".49" fill="#009292"/>
<g fill="none" stroke="#009292" stroke-width=".21">
<path d="M95.8 90.2h2.5v83.7h2.5M95.8 153.6h2.5"/>
<circle cx="111" cy="47" r=".49"/>
</g>
<circle cx="98.3" cy="153.7" r=".49" fill="#009292"/>
<g fill="none" stroke="#009292" stroke-width=".21">
<path d="M95.8 130.8h2.5"/>
<circle cx="98.3" cy="153.7" r=".49"/>
</g>
<circle cx="98.3" cy="130.8" r=".49" fill="#009292"/>
<g fill="none" stroke="#009292" stroke-width=".21">
<path d="M95.8 110.4h2.5"/>
<circle cx="98.3" cy="130.8" r=".49"/>
</g>
<circle cx="98.3" cy="110.5" r=".49" fill="#009292"/>
<g fill="none" stroke="#009292" stroke-width=".21">
<path d="M105.9 179v17.8h-25.4M88.1 186.6h17.8"/>
<circle cx="98.3" cy="110.5" r=".49"/>
</g>
<circle cx="105.9" cy="186.7" r=".49" fill="#009292"/>
<g fill="none" stroke="#009292" stroke-width=".21">
<path d="M83.1 227.3v45.7M149.1 265.3v2.6h-66"/>
<circle cx="105.9" cy="186.7" r=".49"/>
</g>
<circle cx="83.1" cy="267.9" r=".49" fill="#009292"/>
<g fill="none" stroke="#009292" stroke-width=".21">
<path d="M159.2 227.3h2.6M161.8 224.7v5.1"/>
<circle cx="83.1" cy="267.9" r=".49"/>
</g>
<circle cx="161.8" cy="227.3" r=".49" fill="#009292"/>
<circle cx="161.8" cy="227.3" r=".49" fill="none" stroke="#009292" stroke-width=".21"/>
<text font-size="7.2" fill="#f57c10" x="184.6" y="130.8" transform="rotate(-90 184.6 130.8)">Motor Output C</text>
<g font-size="3.7" fill="#f57c10">
<text x="44.9" y="31.1" transform="rotate(-90 44.9 31.1)">A</text>
<text x="87.7" y="31.1" transform="rotate(-90 87.7 31.1)">B</text>
<text x="130.6" y="31.2" transform="rotate(-90 130.6 31.2)">C</text>
<text x="173.4" y="31.2" transform="rotate(-90 173.4 31.2)">D</text>
<text x="21.5" y="53.9" transform="rotate(-90 21.5 53.9)">6</text>
<text x="196.7" y="53.9" transform="rotate(-90 196.7 53.9)">6</text>
<text x="21.5" y="95.9" transform="rotate(-90 21.5 95.9)">5</text>
<text x="196.7" y="95.9" transform="rotate(-90 196.7 95.9)">5</text>
<text x="21.5" y="138" transform="rotate(-90 21.5 138)">4</text>
<text x="196.7" y="138" transform="rotate(-90 196.7 138)">4</text>
<text x="21.5" y="180.1" transform="rotate(-90 21.5 180.1)">3</text>
<text x="196.7" y="180.1" transform="rotate(-90 196.7 180.1)">3</text>
<text x="21.5" y="222.2" transform="rotate(-90 21.5 222.2)">2</text>
<text x="196.7" y="222.2" transform="rotate(-90 196.7 222.2)">2</text>
<text x="21.5" y="264.4" transform="rotate(-90 21.5 264.4)">1</text>
<text x="196.7" y="264.4" transform="rotate(-90 196.7 264.4)">1</text>
<text x="44.9" y="287.5" transform="rotate(-90 44.9 287.5)">A</text>
<text x="87.7" y="287.5" transform="rotate(-90 87.7 287.5)">B</text>
<text x="130.6" y="287.6" transform="rotate(-90 130.6 287.6)">C</text>
<text x="173.4" y="287.6" transform="rotate(-90 173.4 287.6)">D</text>
</g>
<g font-size="2.5" fill="#757575">
<text x="111" y="34.3" transform="rotate(-90 111 34.3)">MOTOR(GREEN)</text>
<text x="77.3" y="46" transform="rotate(-90 77.3 46)">E1</text>
<text x="82.2" y="46" transform="rotate(-90 82.2 46)">100uF</text>
<text x="82.5" y="50.4" transform="rotate(-180 82.5 50.4)">10k</text>
<text x="82.8" y="56.5" transform="rotate(-180 82.8 56.5)">R17</text>
<text x="76.7" y="71.1" transform="rotate(-90 76.7 71.1)">Q11</text>
<text x="79.2" y="71.1" transform="rotate(-90 79.2 71.1)">IRFB4115</text>
<text x="119.9" y="73.7" transform="rotate(-90 119.9 73.7)">Q12</text>
<text x="122.4" y="73.7" transform="rotate(-90 122.4 73.7)">IRFB4115</text>
<text x="134.5" y="83.9" transform="rotate(-180 134.5 83.9)">RB12</text>
<text x="143.5" y="80.3" transform="rotate(-90 143.5 80.3)">GND</text>
<text x="76.8" y="86.5" transform="rotate(-180 76.8 86.5)">RBF16</text>
<text x="90.7" y="85.1" transform="rotate(-90 90.7 85.1)">CB16</text>
<text x="92.8" y="86" transform="rotate(-180 92.8 86)">100</text>
<text x="128" y="86.3" transform="rotate(-90 128 86.3)">CB12</text>
<text x="135.2" y="89" transform="rotate(-180 135.2 89)">RBF12</text>
<text x="74.3" y="92.6" transform="rotate(-180 74.3 92.6)">10</text>
<text x="76.7" y="91.4" transform="rotate(-90 76.7 91.4)">Q10</text>
<text x="79.2" y="91.4" transform="rotate(-90 79.2 91.4)">IRFB4115</text>
<text x="93.8" y="92" transform="rotate(-180 93.8 92)">RB16</text>
<text x="119.9" y="94" transform="rotate(-90 119.9 94)">Q5</text>
<text x="122.4" y="94" transform="rotate(-90 122.4 94)">IRFB4115</text>
<text x="132.7" y="95.1" transform="rotate(-180 132.7 95.1)">10</text>
<text x="133.4" y="90" transform="rotate(-180 133.4 90)">100</text>
<text x="143.5" y="100.6" transform="rotate(-90 143.5 100.6)">GND</text>
<text x="76.8" y="106.8" transform="rotate(-180 76.8 106.8)">RBF15</text>
<text x="90.7" y="105.4" transform="rotate(-90 90.7 105.4)">CB15</text>
<text x="92.8" y="106.3" transform="rotate(-180 92.8 106.3)">100</text>
<text x="128" y="106.4" transform="rotate(-90 128 106.4)">CB11</text>
<text x="134.4" y="104.3" transform="rotate(-180 134.4 104.3)">RB11</text>
<text x="74.3" y="112.9" transform="rotate(-180 74.3 112.9)">10</text>
<text x="76.7" y="111.8" transform="rotate(-90 76.7 111.8)">Q7</text>
<text x="79.2" y="111.8" transform="rotate(-90 79.2 111.8)">IRFB4115</text>
<text x="93.8" y="112.4" transform="rotate(-180 93.8 112.4)">RB15</text>
<text x="133.4" y="110.4" transform="rotate(-180 133.4 110.4)">100</text>
<text x="135.1" y="109.3" transform="rotate(-180 135.1 109.3)">RBF11</text>
<text x="119.9" y="114.3" transform="rotate(-90 119.9 114.3)">Q4</text>
<text x="122.4" y="114.3" transform="rotate(-90 122.4 114.3)">IRFB4115</text>
<text x="132.7" y="115.4" transform="rotate(-180 132.7 115.4)">10</text>
<text x="90.7" y="125.7" transform="rotate(-90 90.7 125.7)">CB14</text>
<text x="128" y="125.5" transform="rotate(-90 128 125.5)">CB9</text>
<text x="134.5" y="124.6" transform="rotate(-180 134.5 124.6)">RB10</text>
<text x="143.5" y="120.9" transform="rotate(-90 143.5 120.9)">GND</text>
<text x="76.8" y="127.1" transform="rotate(-180 76.8 127.1)">RBF14</text>
<text x="92.8" y="126.6" transform="rotate(-180 92.8 126.6)">100</text>
<text x="133.4" y="130.6" transform="rotate(-180 133.4 130.6)">100</text>
<text x="135.2" y="129.7" transform="rotate(-180 135.2 129.7)">RBF10</text>
<text x="74.3" y="133.2" transform="rotate(-180 74.3 133.2)">10</text>
<text x="76.7" y="134.6" transform="rotate(-90 76.7 134.6)">Q6</text>
<text x="79.2" y="134.6" transform="rotate(-90 79.2 134.6)">IRFB4115</text>
<text x="93.8" y="132.7" transform="rotate(-180 93.8 132.7)">RB14</text>
<text x="119.9" y="137.1" transform="rotate(-90 119.9 137.1)">Q1</text>
<text x="122.4" y="137.1" transform="rotate(-90 122.4 137.1)">IRFB4115</text>
<text x="132.7" y="135.7" transform="rotate(-180 132.7 135.7)">10</text>
<text x="64.7" y="141.3" transform="rotate(-90 64.7 141.3)">+72V</text>
<text x="143.5" y="143.7" transform="rotate(-90 143.5 143.7)">GND</text>
<text x="76.8" y="150" transform="rotate(-180 76.8 150)">RBF13</text>
<text x="90.7" y="148.5" transform="rotate(-90 90.7 148.5)">CB13</text>
<text x="92.8" y="149.4" transform="rotate(-180 92.8 149.4)">100</text>
<text x="128" y="149.7" transform="rotate(-90 128 149.7)">CB10</text>
<text x="133.8" y="147.4" transform="rotate(-180 133.8 147.4)">RB9</text>
<text x="93.8" y="155.5" transform="rotate(-180 93.8 155.5)">RB13</text>
<text x="133.4" y="153.5" transform="rotate(-180 133.4 153.5)">100</text>
<text x="134.5" y="152.5" transform="rotate(-180 134.5 152.5)">RBF9</text>
<text x="74.3" y="156" transform="rotate(-180 74.3 156)">10</text>
<text x="132.7" y="158.6" transform="rotate(-180 132.7 158.6)">10</text>
<text x="104.6" y="172.7" transform="rotate(-90 104.6 172.7)">Q24</text>
<text x="107.2" y="172.7" transform="rotate(-90 107.2 172.7)">PNP</text>
<text x="135.9" y="178.5" transform="rotate(-90 135.9 178.5)">Q13</text>
<text x="138.5" y="178.5" transform="rotate(-90 138.5 178.5)">Y1?</text>
<text x="157.9" y="177.8" transform="rotate(-90 157.9 177.8)">Q16</text>
<text x="160.5" y="177.8" transform="rotate(-90 160.5 177.8)">PNP</text>
<text x="87" y="180.7" transform="rotate(-180 87 180.7)">DIODE</text>
<text x="128.3" y="181.4" transform="rotate(-90 128.3 181.4)">+V?</text>
<text x="171.4" y="181.8" transform="rotate(-90 171.4 181.8)">GND</text>
<text x="84.6" y="190.8" transform="rotate(-180 84.6 190.8)">D5</text>
<text x="74.2" y="195.5" transform="rotate(-90 74.2 195.5)">Q23</text>
<text x="76.7" y="195.5" transform="rotate(-90 76.7 195.5)">PNP</text>
<text x="49.1" y="203.5" transform="rotate(-180 49.1 203.5)">D4</text>
<text x="67.6" y="205.8" transform="rotate(-180 67.6 205.8)">R16</text>
<text x="98" y="205.8" transform="rotate(-180 98 205.8)">R15</text>
<text x="158.8" y="206.4" transform="rotate(-90 158.8 206.4)">Q14</text>
<text x="161.3" y="206.4" transform="rotate(-90 161.3 206.4)">NPN</text>
<text x="174" y="209.8" transform="rotate(-90 174 209.8)">GND</text>
<text x="36.9" y="211.9" transform="rotate(-90 36.9 211.9)">+V?</text>
<text x="51.5" y="213.7" transform="rotate(-180 51.5 213.7)">DIODE</text>
<text x="67.4" y="211.9" transform="rotate(-180 67.4 211.9)">510</text>
<text x="97.8" y="211.9" transform="rotate(-180 97.8 211.9)">10k</text>
<text x="108" y="212.3" transform="rotate(-90 108 212.3)">GND</text>
<text x="80.1" y="216.6" transform="rotate(-90 80.1 216.6)">Q22</text>
<text x="82.6" y="216.6" transform="rotate(-90 82.6 216.6)">NPN</text>
<text x="159.3" y="221.7" transform="rotate(-90 159.3 221.7)">22k</text>
<text x="165.4" y="221.3" transform="rotate(-90 165.4 221.3)">R3</text>
<text x="80.6" y="224.2" transform="rotate(-90 80.6 224.2)">22k</text>
<text x="86.7" y="224.5" transform="rotate(-90 86.7 224.5)">R14</text>
<text x="156.5" y="223.6" transform="rotate(-180 156.5 223.6)">R12</text>
<text x="143.5" y="229.7" transform="rotate(-90 143.5 229.7)">+V?</text>
<text x="156.9" y="229.7" transform="rotate(-180 156.9 229.7)">200k</text>
<text x="162.6" y="236.1" transform="rotate(-90 162.6 236.1)">PB0</text>
<text x="161.3" y="250.4" transform="rotate(-90 161.3 250.4)">GND</text>
<text x="146.1" y="254.7" transform="rotate(-90 146.1 254.7)">Q15</text>
<text x="148.6" y="254.7" transform="rotate(-90 148.6 254.7)">NPN</text>
<text x="146.7" y="262.3" transform="rotate(-90 146.7 262.3)">22k</text>
<text x="152.7" y="262.5" transform="rotate(-90 152.7 262.5)">R13</text>
<text x="83.9" y="279.4" transform="rotate(-90 83.9 279.4)">PC1</text>
</g>
</svg>
